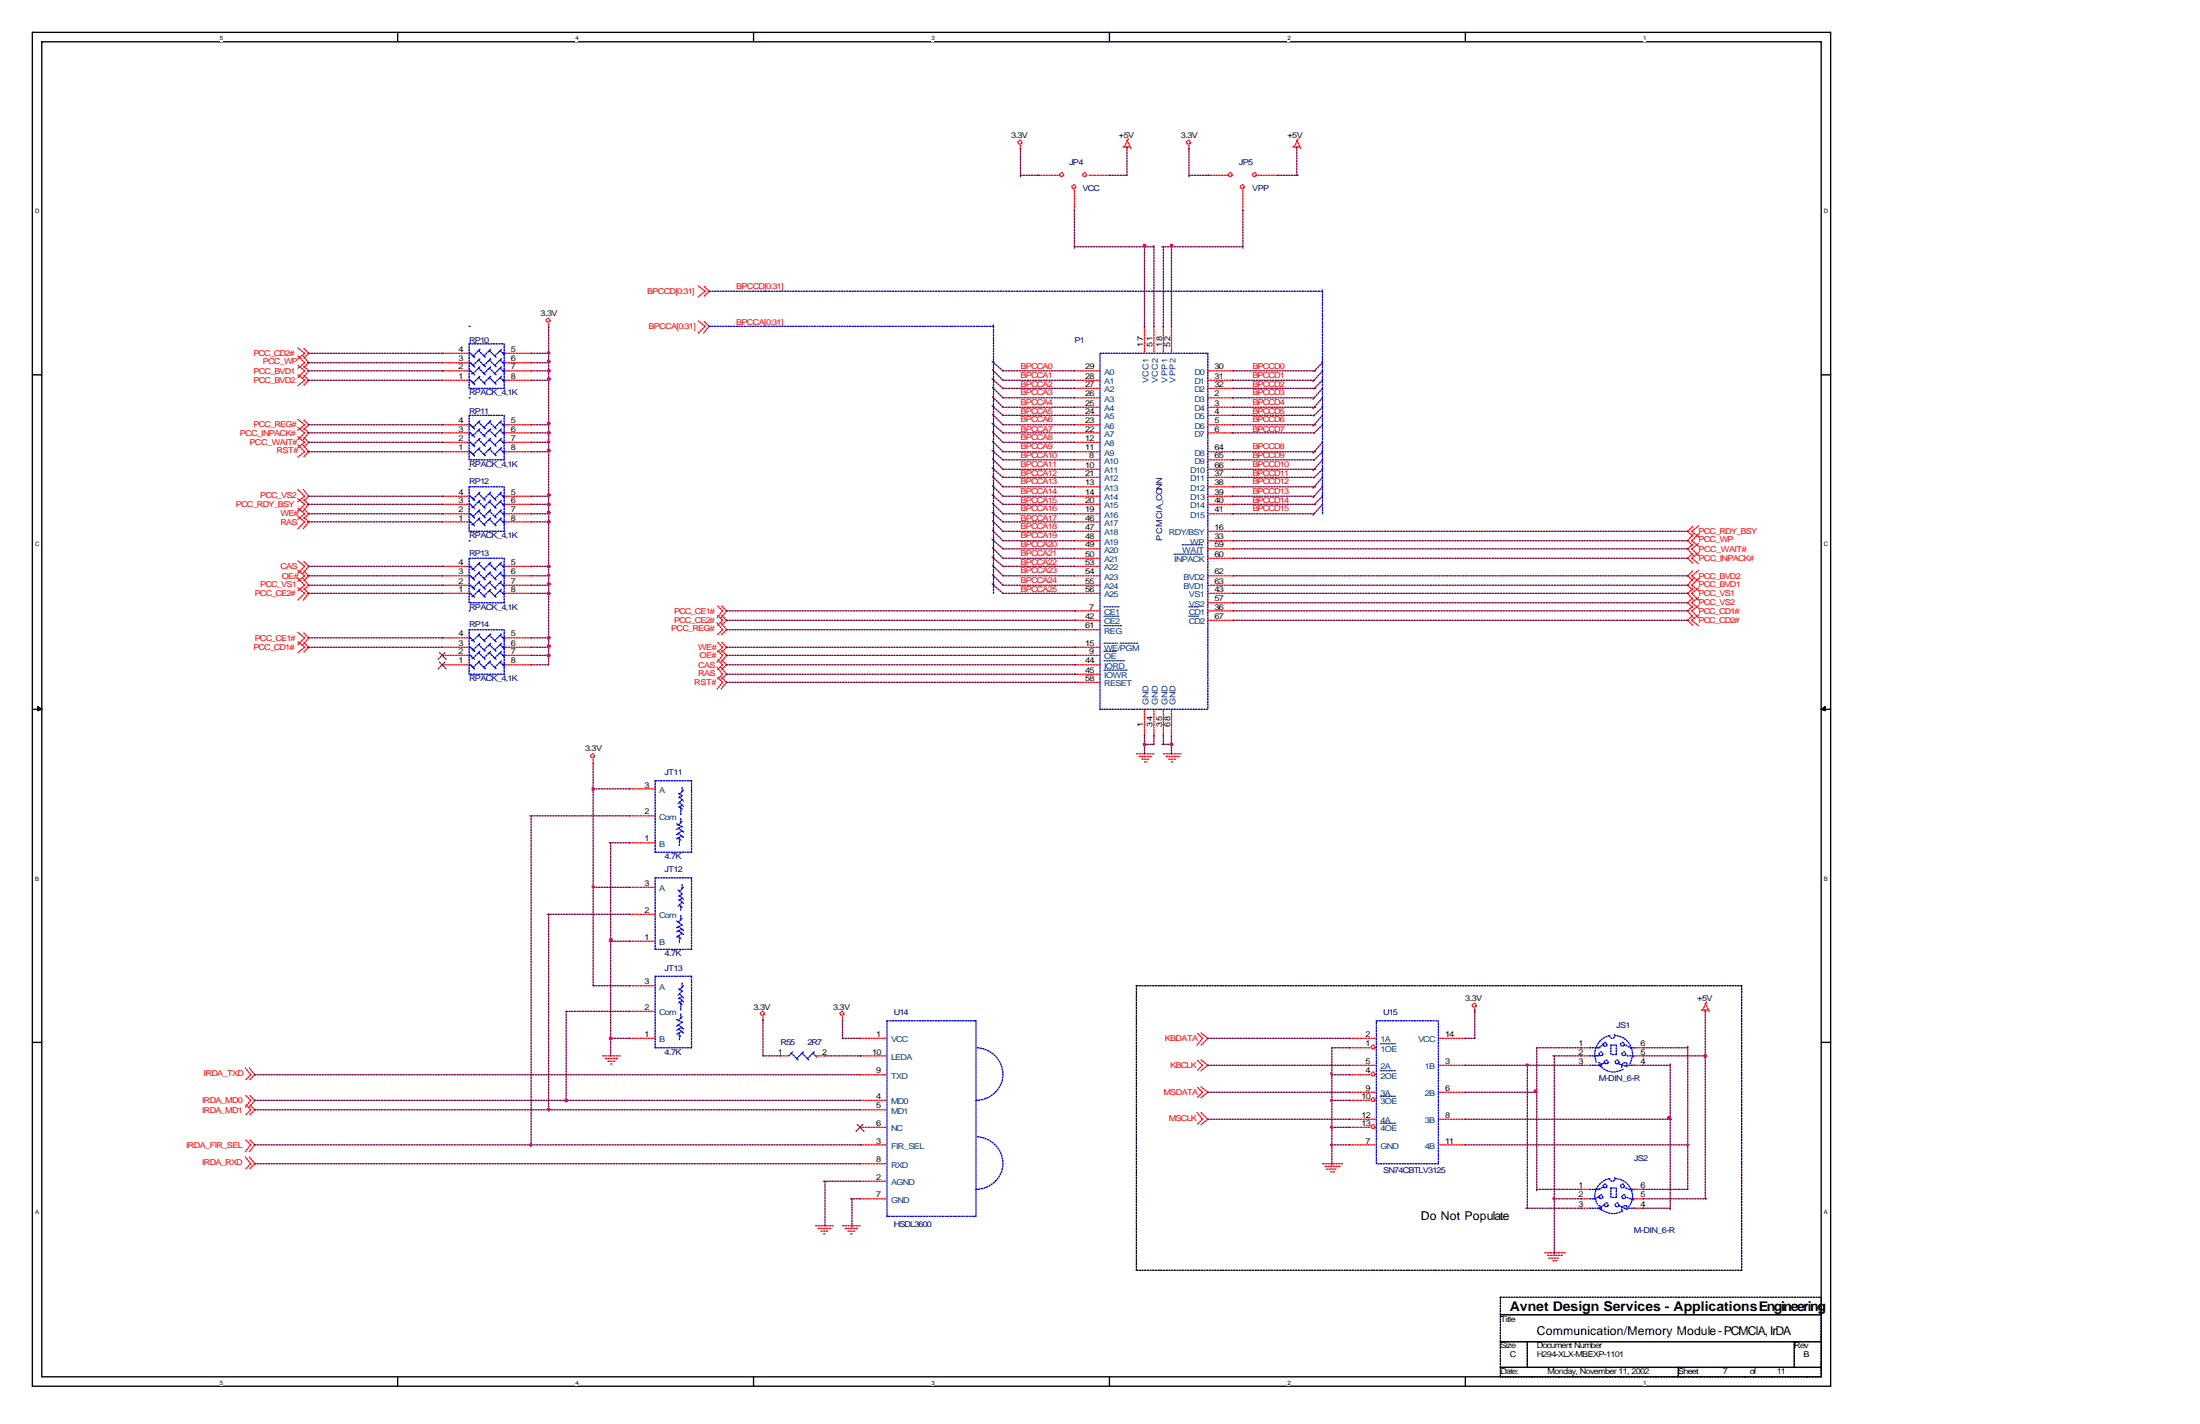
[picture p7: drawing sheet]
<svg xmlns="http://www.w3.org/2000/svg" width="432mm" height="279mm" viewBox="0 0 432 279" stroke-linecap="round" stroke-linejoin="round" font-family="sans-serif">
<path d="M6.3 6.4h353v265.6h-353zM8.2 8.2h349.3v261.9h-349.3z" fill="none" stroke="#000" stroke-width=".26"/>
<g fill="#fff">
<path d="M43.1 6.9h.6v1.3h-.6z"/>
<path d="M43.1 270.7h.6v1.3h-.6z"/>
</g>
<path d="M78.1 6.4v1.8M78.1 270.1v1.9" fill="none" stroke="#000" stroke-width=".26"/>
<g fill="#fff">
<path d="M113 6.9h.5v1.3h-.5z"/>
<path d="M113 270.7h.5v1.3h-.5z"/>
</g>
<path d="M147.9 6.4v1.8M147.9 270.1v1.9" fill="none" stroke="#000" stroke-width=".26"/>
<g fill="#fff">
<path d="M182.8 6.9h.6v1.3h-.6z"/>
<path d="M182.8 270.7h.6v1.3h-.6z"/>
</g>
<path d="M217.8 6.4v1.8M217.8 270.1v1.9" fill="none" stroke="#000" stroke-width=".26"/>
<g fill="#fff">
<path d="M252.7 6.9h.5v1.3h-.5z"/>
<path d="M252.7 270.7h.5v1.3h-.5z"/>
</g>
<path d="M287.6 6.4v1.8M287.6 270.1v1.9" fill="none" stroke="#000" stroke-width=".26"/>
<g fill="#fff">
<path d="M322.5 6.9h.6v1.3h-.6z"/>
<path d="M322.5 270.7h.6v1.3h-.6z"/>
<path d="M6.9 40.7h.8v1.4h-.8z"/>
<path d="M358 40.7h.8v1.4h-.8z"/>
<path d="M6.9 106.1h.8v1.3h-.8z"/>
<path d="M358 106.1h.8v1.3h-.8z"/>
</g>
<path d="M6.3 73.6h1.9M357.5 73.6h1.8" fill="none" stroke="#000" stroke-width=".26"/>
<g fill="#fff">
<path d="M6.9 171.7h.8v1.3h-.8z"/>
<path d="M358 171.7h.8v1.3h-.8z"/>
</g>
<path d="M6.3 139.2h1.9M357.5 139.2h1.8" fill="none" stroke="#000" stroke-width=".26"/>
<g fill="#000" stroke="#000" stroke-width=".26">
<path d="M7.4 138.6l.8 .6-.8 .2z" fill-rule="evenodd"/>
<path d="M357.5 139.2l.7-.6v.8z" fill-rule="evenodd"/>
</g>
<g fill="#fff">
<path d="M6.9 237.1h.8v1.3h-.8z"/>
<path d="M358 237.1h.8v1.3h-.8z"/>
</g>
<path d="M6.3 204.5h1.9M357.5 204.5h1.8" fill="none" stroke="#000" stroke-width=".26"/>
<g fill="none" stroke="#000" stroke-width=".26" stroke-dasharray=".3 .3 .3 .3 .3 .3 .3 .3">
<path d="M223 193.4h118.8M341.8 193.4v55.8M223 249.2v-55.8M294.5 254.5h63M294.5 258v-3.5M294.5 258h63M341.8 249.2h-118.8M357.5 254.5v3.5M357.5 258h-63M357.5 258v5.3M294.5 263.3v-5.3M294.5 263.3h5.3"/>
<path d="M294.5 268.3v-5M294.5 268.3h34.9M294.5 270.1v-1.8M299.8 263.3v5M299.8 268.3h-5.3M299.8 263.3h52.4M299.8 268.3v-5M329.4 268.3v1.8M329.4 270.1h-34.9M329.4 268.3h28.1M329.4 270.1v-1.8M352.2 263.3v5"/>
<path d="M352.2 268.3h-52.4M352.2 263.3h5.3M352.2 268.3v-5M357.5 263.3h-63M357.5 263.3v5M357.5 268.3h-5.3M357.5 268.3v1.8M357.5 270.1h-28.1"/>
</g>
<g fill="none" stroke="#f00" stroke-width=".26" stroke-dasharray=".3 .3 .3 .3 .3 .3 .3 .3">
<path d="M200.3 28.6v.8M203.7 34.4h4.3M217.8 34.4h-4.3M220.7 28.8l.8-1.5M221.2 28.8v.6M221.2 27.5l.8 1.6M221.7 28.8h-1.3M233.4 28.6v.8M237.1 34.4h3.9M250.8 34.4h-3.9M254 28.8l.8-1.5M254.5 28.8v.6"/>
<path d="M254.5 27.5l.8 1.6M255.1 28.8h-1.4M138.4 57.2l-1.3 1M138.4 57.2l-1.3-1.1M139.2 57.2l-1.1-1.1M139.2 57.2l-1.1 1M210.9 41.3v-4M243.9 41.3v-4M59.8 71.2l-1.3 1M59.8 71.2l-1.3-1.4M59.8 72.8l-1.3 1.3M59.8 72.8l-1.3-1.1"/>
<path d="M59.8 74.6l-1.3 1.1M59.8 74.6l-1.3-1M59.8 69.3l-1.3 1.1M59.8 69.3l-1.3-1M60.6 71.2l-1.1-1.4M60.6 71.2l-1.1 1M60.6 72.8l-1.1-1.1M60.6 72.8l-1.1 1.3M60.6 74.6l-1.1-1M60.6 74.6l-1.1 1.1M60.6 69.3l-1.1-1M60.6 69.3l-1.1 1.1"/>
<path d="M86.8 74.6h5.3M86.8 72.8h5.3M86.8 71.2h5.3M86.8 69.3h5.3M104.2 74.6h-5.2M104.2 72.8h-5.2M104.2 71.2h-5.2M104.2 69.3h-5.2M107.7 63.5v.8M138.4 64l-1.3 1.4M138.4 64l-1.3-1M139.2 64l-1.1-1"/>
<path d="M139.2 64l-1.1 1.4M210.9 72.8h5M210.9 74.6h5M210.9 76.2h5M210.9 78.1h5M210.9 79.9h5M224.6 64v5.3M226.5 64v5.3M228.3 64v5.3M229.9 64v5.3M242.1 72.8h-5M242.1 74.6h-5"/>
<path d="M242.1 76.2h-5M242.1 78.1h-5M242.1 79.9h-5M59.8 83.3l-1.3 1.1M59.8 83.3l-1.3-1M59.8 88.6l-1.3 1.1M59.8 88.6l-1.3-1.3M59.8 99l-1.3 1.3M59.8 99l-1.3-1.1M59.8 86.8l-1.3 1M59.8 86.8l-1.3-1.1M59.8 84.9l-1.3 1.4"/>
<path d="M59.8 84.9l-1.3-1M59.8 97.4l-1.3 1M59.8 97.4l-1.3-1.4M60.6 83.3l-1.1-1M60.6 83.3l-1.1 1.1M60.6 88.6l-1.1-1.3M60.6 88.6l-1.1 1.1M60.6 99l-1.1-1.1M60.6 99l-1.1 1.3M60.6 86.8l-1.1-1.1M60.6 86.8l-1.1 1M60.6 84.9l-1.1-1"/>
<path d="M60.6 84.9l-1.1 1.4M60.6 97.4l-1.1-1.4M60.6 97.4l-1.1 1M86.8 99h5.3M86.8 97.4h5.3M86.8 88.6h5.3M86.8 86.8h5.3M86.8 84.9h5.3M86.8 83.3h5.3M104.2 99h-5.2M104.2 97.4h-5.2M104.2 88.6h-5.2"/>
<path d="M104.2 86.8h-5.2M104.2 84.9h-5.2M104.2 83.3h-5.2M210.9 81.5h5M210.9 83.3h5M210.9 84.9h5M210.9 86.8h5M210.9 88.6h5M210.9 90.2h5M210.9 92.1h5M210.9 93.7h5M210.9 95.5h5"/>
<path d="M210.9 97.4h5M210.9 99h5M242.1 81.5h-5M242.1 83.3h-5M242.1 84.9h-5M242.1 88.6h-5M242.1 90.2h-5M242.1 92.1h-5M242.1 93.7h-5M242.1 95.5h-5M242.1 97.4h-5M242.1 99h-5"/>
<path d="M59.8 116.4l-1.3 1.3M59.8 116.4l-1.3-1M59.8 100.8l-1.3 1.1M59.8 100.8l-1.3-1.1M59.8 113l-1.3 1M59.8 113l-1.3-1.1M59.8 111.1l-1.3 1.3M59.8 111.1l-1.3-1M59.8 102.4l-1.3 1.3M59.8 102.4l-1.3-1.1M59.8 114.8l-1.3 1.1M59.8 114.8l-1.3-1.3"/>
<path d="M60.6 116.4l-1.1-1M60.6 116.4l-1.1 1.3M60.6 100.8l-1.1-1.1M60.6 100.8l-1.1 1.1M60.6 113l-1.1-1.1M60.6 113l-1.1 1M60.6 111.1l-1.1-1M60.6 111.1l-1.1 1.3M60.6 102.4l-1.1-1.1M60.6 102.4l-1.1 1.3M60.6 114.8l-1.1-1.3M60.6 114.8l-1.1 1.1"/>
<path d="M86.8 116.4h5.3M86.8 114.8h5.3M86.8 113h5.3M86.8 111.1h5.3M86.8 102.4h5.3M86.8 100.8h5.3M104.2 116.4h-5.2M104.2 114.8h-5.2M104.2 113h-5.2M104.2 111.1h-5.2M104.2 102.4h-5.2M104.2 100.8h-5.2"/>
<path d="M141.8 119.9l-1 1.3M141.8 119.9l-1-1.1M142.6 119.9l-1-1.1M142.6 119.9l-1 1.3M210.9 100.8h5M210.9 102.4h5M210.9 104.2h5M210.9 106.1h5M210.9 107.7h5M210.9 109.5h5M210.9 111.1h5M210.9 113h5"/>
<path d="M210.9 114.8h5M210.9 116.4h5M210.9 119.9h5M242.1 100.8h-5M242.1 104.2h-5M242.1 106.1h-5M242.1 107.7h-5M242.1 109.5h-5M242.1 113h-5M242.1 114.8h-5M242.1 116.4h-5M242.1 118.3h-5"/>
<path d="M242.1 119.9h-5M331.3 104.2l1-1M331.3 104.2l1 1.1M331.3 106.1l1-1.3M331.3 106.1l1 1.1M331.3 107.7l1-1.1M331.3 107.7l1 1.3M331.3 109.5l1-1M331.3 109.5l1 1.1M331.3 113l1-1.1M331.3 113l1 1M331.3 114.8l1-1.3"/>
<path d="M331.3 114.8l1 1.1M331.3 116.4l1-1M331.3 116.4l1 1.3M331.3 118.3l1-1.1M331.3 118.3l1 1M331.3 119.9l1-1.1M331.3 119.9l1 1.3M332.1 104.2l1.3 1.1M332.1 104.2l1.3-1M332.1 106.1l1.3 1.1M332.1 106.1l1.3-1.3M332.1 107.7l1.3 1.3"/>
<path d="M332.1 107.7l1.3-1.1M332.1 109.5l1.3 1.1M332.1 109.5l1.3-1M332.1 113l1.3 1M332.1 113l1.3-1.1M332.1 114.8l1.3 1.1M332.1 114.8l1.3-1.3M332.1 116.4l1.3 1.3M332.1 116.4l1.3-1M332.1 118.3l1.3 1M332.1 118.3l1.3-1.1M332.1 119.9l1.3 1.3"/>
<path d="M332.1 119.9l1.3-1.1M59.8 125.1l-1.3 1.4M59.8 125.1l-1.3-1M59.8 127l-1.3 1.1M59.8 127l-1.3-1.1M60.6 125.1l-1.1-1M60.6 125.1l-1.1 1.4M60.6 127l-1.1-1.1M60.6 127l-1.1 1.1M86.8 130.4h5.3M86.8 128.6h5.3M86.8 127h5.3"/>
<path d="M86.8 125.1h5.3M104.2 130.4h-5.2M104.2 128.6h-5.2M104.2 127h-5.2M104.2 125.1h-5.2M141.8 121.7l-1 1.1M141.8 121.7l-1-1M141.8 123.6l-1 1M141.8 123.6l-1-1.4M141.8 127l-1 1.1M141.8 127l-1-1.1M141.8 128.6l-1 1.3"/>
<path d="M141.8 128.6l-1-1.1M141.8 130.4l-1 1.1M141.8 130.4l-1-1M141.8 132.3l-1 1M141.8 132.3l-1-1.3M141.8 133.9l-1 1.3M141.8 133.9l-1-1.1M142.6 121.7l-1-1M142.6 121.7l-1 1.1M142.6 123.6l-1-1.4M142.6 123.6l-1 1M142.6 127l-1-1.1"/>
<path d="M142.6 127l-1 1.1M142.6 128.6l-1-1.1M142.6 128.6l-1 1.3M142.6 130.4l-1-1M142.6 130.4l-1 1.1M142.6 132.3l-1-1.3M142.6 132.3l-1 1M142.6 133.9l-1-1.1M142.6 133.9l-1 1.3M210.9 121.7h5M210.9 123.6h5M210.9 127h5"/>
<path d="M210.9 128.6h5M210.9 130.4h5M210.9 132.3h5M210.9 133.9h5M242.1 121.7h-5M331.3 121.7l1-1M331.3 121.7l1 1.1M332.1 121.7l1.3 1.1M332.1 121.7l1.3-1M116.4 149v1M123.6 154.8h5M223 147.9h3.7"/>
<path d="M223.6 148.4h2.6M224.6 149.5h.6M224.6 144.5v-5.3M225.4 149h-1.6M226.5 144.5v-5.3M228.3 147.9h3.7M228.3 144.5v-5.3M228.9 148.4h2.6M229.9 149.5h.6M229.9 144.5v-5.3M230.7 149h-1.6M123.6 160.1h5"/>
<path d="M123.6 165.4h5M123.6 174.1h5M123.6 179.4h5M123.6 184.7h5M123.6 193.4h5M123.6 198.4h5M149.8 199.5v1.1M165.4 199.5v1.1M289.5 197.9v.8M334.2 198.2l.8-1.6M334.7 198.2v.5M334.7 196.8l.8 1.6"/>
<path d="M335.2 198.2h-1.3M49.2 210.9l-1 1M49.2 210.9l-1-1.4M49.2 215.9l-1 1.3M49.2 215.9l-1-1.1M49.2 217.8l-1 1M49.2 217.8l-1-1.1M50 210.9l-1.1-1.4M50 210.9l-1.1 1M50 215.9l-1.1-1.1M50 215.9l-1.1 1.3M50 217.8l-1.1-1.1"/>
<path d="M50 217.8l-1.1 1M118.3 207.2h3.7M118.8 207.7h2.6M119.9 208.8h.5M120.6 208.2h-1.5M123.6 203.7h5M153.2 207.2h1.6M161.9 207.2h-1.8M168.8 210.9h5.3M168.8 215.9h5.3M168.8 217.8h5.3M168.8 207.2h5.3"/>
<path d="M168.8 203.7h5.3M236 203.7l-1.1 1.4M236 203.7l-1.1-1M236 209l-1.1 1.1M236 209l-1.1-1M236 214.3l-1.1 1.1M236 214.3l-1.1-1M236 219.6l-1.1 1.1M236 219.6l-1.1-1.3M237.1 203.7l-1.4-1M237.1 203.7l-1.4 1.4M237.1 209l-1.4-1"/>
<path d="M237.1 209l-1.4 1.1M237.1 214.3l-1.4-1M237.1 214.3l-1.4 1.1M237.1 219.6l-1.4-1.3M237.1 219.6l-1.4 1.1M264.8 203.7h5.3M264.8 209h5.3M264.8 214.3h5.3M264.8 219.6h5.3M264.8 205.6h4.3M264.8 210.9h4.3M264.8 215.9h4.3"/>
<path d="M287.6 209h-5.3M287.6 214.3h-5.3M287.6 219.6h-5.3M287.6 203.7h-5.3M310.4 205.6h1.5M310.4 207.2h1.5M310.4 209h1.5M322.5 209h-1.8M322.5 207.2h-1.8M322.5 205.6h-1.8M49.2 224.6l-1 1.4M49.2 224.6l-1-1"/>
<path d="M49.2 228.3l-1 1.1M49.2 228.3l-1-1.3M50 224.6l-1.1-1M50 224.6l-1.1 1.4M50 228.3l-1.1-1.3M50 228.3l-1.1 1.1M168.8 228.3h5.3M168.8 224.6h5.3M168.8 231.8h5.3M168.8 235.2h5.3M168.8 221.2h5.3M259.6 228.3h3.9"/>
<path d="M260.1 228.9h2.9M261.1 229.9h.8M262.2 229.4h-1.9M264.8 221.2h4.3M264.8 224.6h5.3M287.6 224.6h-5.3M310.4 233.4h1.5M310.4 235.2h1.5M310.4 237.1h1.5M322.5 237.1h-1.8M322.5 235.2h-1.8M322.5 233.4h-1.8"/>
<path d="M160.1 240.5h3.7M160.6 241h2.6M161.7 242.1h.5M162.5 241.6h-1.6M165.4 240.5h3.7M165.9 241h2.6M167 242.1h.5M167.7 241.6h-1.5M303.2 245.8h4M303.7 246.3h3M304.8 247.4h.8M305.9 246.9h-1.9"/>
<circle cx="200.2" cy="27.9" r=".4"/>
<circle cx="208.4" cy="34.3" r=".4"/>
<circle cx="210.8" cy="36.6" r=".4"/>
<circle cx="212.9" cy="34.3" r=".4"/>
<circle cx="233.3" cy="27.9" r=".4"/>
<circle cx="241.5" cy="34.3" r=".4"/>
<circle cx="243.8" cy="36.6" r=".4"/>
<circle cx="246.2" cy="34.3" r=".4"/>
<circle cx="107.6" cy="62.8" r=".4"/>
<circle cx="116.3" cy="148.3" r=".4"/>
<circle cx="149.6" cy="198.8" r=".4"/>
<circle cx="165.3" cy="198.8" r=".4"/>
<circle cx="289.3" cy="197.2" r=".4"/>
<circle cx="269.5" cy="205.4" r=".4"/>
<circle cx="269.5" cy="210.7" r=".4"/>
<circle cx="269.5" cy="215.8" r=".4"/>
<circle cx="269.5" cy="221" r=".4"/>
</g>
<g fill="none" stroke="#00f" stroke-width=".26" stroke-dasharray=".3 .3 .3 .3 .3 .3 .3 .3">
<path d="M259.6 57.2h-120.7M92.1 74.6h.5M92.1 72.8h.5M92.1 71.2h.5M92.1 69.3h.5M92.1 64h.1M92.1 67.5h6.9M92.1 76.2v-8.7M92.1 78.1h.1M92.3 74.6l.8 .8M92.3 72.8l.8 .8M92.3 71.2l.8 .8"/>
<path d="M92.3 69.3l.8 .8M92.6 74.9l.5 .5M92.6 73.3h.5M92.6 71.4l.5 .6M92.6 69.6l.5 .5M92.9 75.1l1.3-1.3M92.9 73.3l1.3-1.3M92.9 71.7l1.3-1.3M92.9 69.8l1.3-1.3M93.9 74.1l1.3 1.3M93.9 72.2l1.3 1.4M93.9 70.6l1.3 1.4"/>
<path d="M93.9 68.8l1.3 1.3M95 75.1l1.3-1.3M95 73.3l1.3-1.3M95 71.7l1.3-1.3M95 69.8l1.3-1.3M96 74.1l1.4 1.3M96 72.2l1.4 1.4M96 70.6l1.4 1.4M96 68.8l1.4 1.3M97.1 75.1l1.3-1.3M97.1 73.3l1.3-1.3M97.1 71.7l1.3-1.3"/>
<path d="M97.1 69.8l1.3-1.3M98.2 74.1l.8 .8M98.2 72.2l.8 .8M98.2 70.6l.8 .8M98.2 68.8l.8 .8M98.7 74.6h.5M98.7 72.8h.5M98.7 71.2h.5M98.7 69.3h.5M99 67.5v8.7M99 76.2h-6.9M195 64h-56.1"/>
<path d="M195 71.2v-7.4M195 72.8v-1.9M195 74.6v-2.1M195 76.2v-1.9M195 78.1v-2.2M195 79.9v-2.1M215.9 69.3h21.2M237.1 69.3v69.9M259.6 71.2v-14.3M259.6 72.8v-1.9M259.6 74.6v-2.1M259.6 76.2v-1.9"/>
<path d="M259.6 78.1v-2.2M259.6 79.9v-2.1M92.1 99h.5M92.1 97.4h.5M92.1 92.1h.1M92.1 95.5h6.9M92.1 88.6h.5M92.1 86.8h.5M92.1 84.9h.5M92.1 83.3h.5M92.1 81.5h6.9M92.1 90.2v-8.7"/>
<path d="M92.3 99l.8 .7M92.3 97.4l.8 .8M92.3 88.6l.8 .8M92.3 86.8l.8 .8M92.3 84.9l.8 .8M92.3 83.3l.8 .8M92.6 99.5h.5M92.6 97.6l.5 .6M92.6 88.9l.5 .5M92.6 87l.5 .6M92.6 85.5h.5M92.6 83.6l.5 .5"/>
<path d="M92.9 99.5l1.3-1.3M92.9 97.9l1.3-1.3M92.9 89.2l1.3-1.4M92.9 87.3l1.3-1.3M92.9 85.5l1.3-1.4M92.9 83.9l1.3-1.4M93.9 98.4l1.3 1.3M93.9 96.8l1.3 1.4M93.9 88.1l1.3 1.3M93.9 86.3l1.3 1.3M93.9 84.4l1.3 1.3M93.9 82.8l1.3 1.3"/>
<path d="M95 99.5l1.3-1.3M95 97.9l1.3-1.3M95 89.2l1.3-1.4M95 87.3l1.3-1.3M95 85.5l1.3-1.4M95 83.9l1.3-1.4M96 98.4l1.4 1.3M96 96.8l1.4 1.4M96 88.1l1.4 1.3M96 86.3l1.4 1.3M96 84.4l1.4 1.3M96 82.8l1.4 1.3"/>
<path d="M97.1 99.5l1.3-1.3M97.1 97.9l1.3-1.3M97.1 89.2l1.3-1.4M97.1 87.3l1.3-1.3M97.1 85.5l1.3-1.4M97.1 83.9l1.3-1.4M98.2 98.4l.8 .8M98.2 96.8l.8 .8M98.2 88.1l.8 .8M98.2 86.3l.8 .7M98.2 84.4l.8 .8M98.2 82.8l.8 .8"/>
<path d="M98.7 99h.5M98.7 97.4h.5M98.7 88.6h.5M98.7 86.8h.5M98.7 84.9h.5M98.7 83.3h.5M99 95.5v8.7M99 81.5v8.7M99 90.2h-6.9M195 81.5v-1.9M195 83.3v-2.1M195 84.9v-1.8"/>
<path d="M195 86.8v-2.1M195 88.6v-2.1M195 90.2v-1.8M195 92.1v-2.1M195 93.7v-1.9M195 95.5v-2.1M195 97.4v-2.2M195 99v-1.9M259.6 81.5v-1.9M259.6 83.3v-2.1M259.6 86.8v-3.7M259.6 88.6v-2.1"/>
<path d="M259.6 90.2v-1.8M259.6 99v-1.9M259.6 97.4v-2.2M259.6 95.5v-2.1M259.6 92.1v-2.1M259.6 93.7v-1.9M92.1 119.9h.1M92.1 116.4h.5M92.1 114.8h.5M92.1 113h.5M92.1 111.1h.5M92.1 106.1h.1"/>
<path d="M92.1 109.5h6.9M92.1 118.3v-8.8M92.1 102.4h.5M92.1 100.8h.5M92.1 104.2v-8.7M92.3 116.4l.8 .8M92.3 114.8l.8 .8M92.3 113l.8 .8M92.3 111.1l.8 .8M92.3 102.4l.8 .8M92.3 100.8l.8 .8M92.6 116.9h.5"/>
<path d="M92.6 115.1l.5 .5M92.6 113.2l.5 .6M92.6 111.7h.5M92.6 102.9h.5M92.6 101.1l.5 .5M92.9 116.9l1.3-1.3M92.9 115.4l1.3-1.4M92.9 113.5l1.3-1.3M92.9 111.7l1.3-1.4M92.9 102.9l1.3-1.3M92.9 101.3l1.3-1.3M93.9 115.9l1.3 1.3"/>
<path d="M93.9 114.3l1.3 1.3M93.9 112.4l1.3 1.4M93.9 110.6l1.3 1.3M93.9 101.9l1.3 1.3M93.9 100.3l1.3 1.3M95 116.9l1.3-1.3M95 115.4l1.3-1.4M95 113.5l1.3-1.3M95 111.7l1.3-1.4M95 102.9l1.3-1.3M95 101.3l1.3-1.3M96 115.9l1.4 1.3"/>
<path d="M96 114.3l1.4 1.3M96 112.4l1.4 1.4M96 110.6l1.4 1.3M96 101.9l1.4 1.3M96 100.3l1.4 1.3M97.1 116.9l1.3-1.3M97.1 115.4l1.3-1.4M97.1 113.5l1.3-1.3M97.1 111.7l1.3-1.4M97.1 102.9l1.3-1.3M97.1 101.3l1.3-1.3M98.2 115.9l.8 .8"/>
<path d="M98.2 114.3l.8 .8M98.2 112.4l.8 .8M98.2 110.6l.8 .8M98.2 101.9l.8 .8M98.2 100.3l.8 .8M98.7 116.4h.5M98.7 114.8h.5M98.7 113h.5M98.7 111.1h.5M98.7 102.4h.5M98.7 100.8h.5M99 109.5v8.8"/>
<path d="M99 118.3h-6.9M99 104.2h-6.9M195 116.4v-1.8M195 100.8v-2.1M195 102.4v-1.9M195 104.2v-2.1M195 106.1v-2.1M195 107.7v-1.9M195 109.5v-2.1M195 111.1v-1.8M195 113v-2.1M195 114.8v-2.1"/>
<path d="M259.6 100.8v-2.1M92.1 130.4h.5M92.1 128.6h.5M92.1 127h.5M92.1 125.1h.5M92.1 123.6h6.9M92.1 132.3v-8.7M92.3 130.4l.8 .8M92.3 128.6l.8 .8M92.3 127l.8 .8M92.3 125.1l.8 .8M92.6 130.7l.5 .5"/>
<path d="M92.6 129.1h.5M92.6 127.3l.5 .5M92.6 125.7h.5M92.9 131l1.3-1.4M92.9 129.1l1.3-1.3M92.9 127.5l1.3-1.3M92.9 125.7l1.3-1.3M93.9 129.9l1.3 1.3M93.9 128.1l1.3 1.3M93.9 126.5l1.3 1.3M93.9 124.6l1.3 1.3M95 131l1.3-1.4"/>
<path d="M95 129.1l1.3-1.3M95 127.5l1.3-1.3M95 125.7l1.3-1.3M96 129.9l1.4 1.3M96 128.1l1.4 1.3M96 126.5l1.4 1.3M96 124.6l1.4 1.3M97.1 131l1.3-1.4M97.1 129.1l1.3-1.3M97.1 127.5l1.3-1.3M97.1 125.7l1.3-1.3M98.2 129.9l.8 .8"/>
<path d="M98.2 128.1l.8 .8M98.2 126.5l.8 .8M98.2 124.6l.8 .8M98.7 130.4h.5M98.7 128.6h.5M98.7 127h.5M98.7 125.1h.5M99 123.6v8.7M99 132.3h-6.9M215.9 139.2v-69.9M237.1 139.2h-21.2M128.6 153.2h7.1"/>
<path d="M133.3 156.4l.8 .8M133.3 157.4l.8 .8M133.3 158.2l.6 .6M133.3 155.8l.8-.8M133.6 158.5v1.3M133.9 156.1l-.8 .5M133.9 156.9l-.8 .8M133.9 158l-.8 .5M133.9 155.3v-1M133.9 156.1l-.8-.5M135.7 153.2v14M128.6 167.2v-14"/>
<path d="M128.6 172.2h7.1M133.1 162.5l1 .7M133.1 163.5l1 .8M133.1 164.3l.5 .5M133.1 161.9l.8-.8M133.3 164.6v1.3M133.3 175.7l.8 .8M133.3 176.5l.8 .8M133.3 177.5l.6 .6M133.3 174.9l.8-.8M133.6 161.4v-1.1M133.6 177.8v1.1"/>
<path d="M133.9 162.2l-1.1 .5M133.9 163l-1.1 .8M133.9 164l-1.1 .6M133.9 162.2l-1.1-.5M133.9 175.4l-.8 .5M133.9 176.2l-.8 .5M133.9 177l-.8 .8M133.9 174.4v-.8M133.9 175.4l-.8-.8M135.7 167.2h-7.1M135.7 172.2v14.1M128.6 186.3v-14.1"/>
<path d="M128.6 191.6h7.1M133.1 181.8l1 .8M133.1 182.6l1 .8M133.1 183.6l.5 .5M133.1 181l.8-.8M133.3 183.9v1M133.3 195l.8 .8M133.3 195.8l.8 .8M133.3 196.6l.6 .5M133.3 194.2l.8-.8M133.6 180.4v-.7M133.6 196.8v1.4"/>
<path d="M133.6 199.8v-1.1M133.9 181.5l-1.1 .5M133.9 182.3l-1.1 .5M133.9 183.1l-1.1 .8M133.9 181.5l-1.1-.8M133.9 194.5l-.8 .8M133.9 195.5l-.8 .6M133.9 196.3l-.8 .5M133.9 193.7v-1.1M133.9 194.5l-.8-.6M135.7 186.3h-7.1M135.7 191.6v14"/>
<path d="M128.6 205.6v-14M133.1 201.1l1 .8M133.1 201.9l1 .8M133.1 202.7l.5 .8M133.1 200.3l.8-.8M133.3 203.2v1.1M133.9 200.6l-1.1 .7M133.9 201.6l-1.1 .5M133.9 202.4l-1.1 .5M133.9 200.6l-1.1-.6M135.7 205.6h-7.1M154.8 207.2l.8-.8"/>
<path d="M155.3 206.6l1.3 1.4M156.4 207.7l1.3-1.3M157.4 206.6l1.3 1.4M158.5 207.7l1.3-1.3M159.5 206.6l.8 .8M174.1 200.3h17.5M191.6 200.3v38.4M191.6 215.9a5.2 5.2 0 0 0 5.3-5.2 5.2 5.2 0 0 0-5.3-5.1M270.1 200.3h12.2M282.3 200.3v28M311.9 205.6h2.2M311.9 209h2.2"/>
<path d="M311.9 207.2h1.4M313 207.2h1.1M313.8 205.6l1.1-.8M313.8 209l1.3-.5M314.1 209a3.4 3.4 0 0 0 4.5 .8M314.1 209.3h.1a.57 .57 0 0 0 0-.7 .57 .57 0 0 0-.7-.1M315.9 203.2a3.7 3.7 0 0 0-2.7 4.9l.1 .4M315.9 203.2a.51 .51 0 0 0 .6 .5 .51 .51 0 0 0 .4-.7l-.2-.1M316.2 205.1h1M316.2 206.9v-1.8M317.2 205.1v1.8M317.2 206.9h-1"/>
<path d="M317.8 208.8l1.6 .5M319.1 205.1l1.3 .7M319.1 209h1.8M319.4 208.8l-.1-.2a.75 .75 0 0 0-.8 .1 .75 .75 0 0 0-.2 .8M319.4 207.2h1.3M319.9 208.8a3.7 3.7 0 0 0-2.9-5.6M320.1 205.6h.8M320.4 207.2h.5M174.1 238.7v-38.4M191.6 238.7h-17.5M191.6 233.4a5.2 5.2 0 0 0 5.3-5.2 5.2 5.2 0 0 0-5.3-5.2M270.1 228.3v-28"/>
<path d="M282.3 228.3h-12.2M311.9 233.4h2.2M311.9 237.1h2.2M311.9 235.2h1.4M313 235.2l1.1-.5M313.8 237.1a4.2 4.2 0 0 0 4.8 .5M313.8 233.4l1.1-.6M313.8 237.1l1.3-.8M314.1 237.3h.1a.57 .57 0 0 0 0-.6 .57 .57 0 0 0-.7-.2M315.9 231.2a3.4 3.4 0 0 0-2.4 5.1M315.9 231.2a.51 .51 0 0 0 .6 .6 .51 .51 0 0 0 .4-.8h-.2M316.2 233.1h1"/>
<path d="M316.2 234.9v-1.8M317.2 233.1v1.8M317.2 234.9h-1M317.8 236.5l1.6 .8M319.1 233.1l1.3 .5M319.1 237.1h1.8M319.4 236.8l-.1-.2a.75 .75 0 0 0-.8 .2 .75 .75 0 0 0-.2 .8M319.4 234.9l1.3 .6M319.6 236.8a3.4 3.4 0 0 0 .5-3.6 3.4 3.4 0 0 0-3.1-2M320.1 233.4h.8M320.4 235.2h.5"/>
<circle cx="314.2" cy="206.8" r=".4"/>
<circle cx="315" cy="204.9" r=".4"/>
<circle cx="315.3" cy="208.3" r=".4"/>
<circle cx="317.4" cy="208.3" r=".4"/>
<circle cx="318.4" cy="204.9" r=".4"/>
<circle cx="318.7" cy="206.8" r=".4"/>
<circle cx="314.2" cy="234.8" r=".4"/>
<circle cx="315" cy="232.7" r=".4"/>
<circle cx="315.3" cy="236.4" r=".4"/>
<circle cx="317.4" cy="236.4" r=".4"/>
<circle cx="318.4" cy="232.7" r=".4"/>
<circle cx="318.7" cy="234.8" r=".4"/>
</g>
<path d="M86.3 129.9l1.3 1.3M86.3 128.1l1.3 1.3M87.3 129.9l-1.3 1.3M87.3 128.1l-1.3 1.3M168.3 220.7l1.3 1.3M169.3 220.7l-1.3 1.3" fill="none" stroke="#804000" stroke-width=".26" stroke-dasharray=".3 .3 .3 .3 .3 .3 .3 .3"/>
<g fill="none" stroke="#004080" stroke-width=".26" stroke-dasharray=".3 .3 .3 .3 .3 .3 .3 .3">
<path d="M216.7 119.1h2.9M230.5 108.7h5.8M232 106.9h4.3M233.4 119.1h2.1M216.7 120.9h2.9M216.7 122.8h3.4M216.7 126.2h2.6M216.7 127.8h2.4M216.7 129.6h4M216.7 131.5h4.5M219.9 126.2h3.7M233.4 120.9h2.1"/>
<path d="M270.9 204.8h3.2M270.9 210.1h3.2M270.9 215.1h3.2M270.9 220.4h3.2"/>
</g>
<g fill="none" stroke="#800040" stroke-width=".26" stroke-dasharray=".3 .3 .3 .3 .3 .3 .3 .3">
<path d="M200.3 29.1v5.6M200.3 34.4h3.7M217.8 34.4h3.7M221.2 34.4v-5.6M233.4 34.4h3.9M233.4 29.1v5.6M250.8 34.4h4M254.5 34.4v-5.6M210.9 41.3v7.4M210.9 48.4h14M224.6 48.4v15.9M226.5 48.4h-2.1"/>
<path d="M228.3 48.4v15.9M229.9 48.4h-1.8M243.9 41.3v7.4M243.9 48.4h-14.2M60.6 69.3h26.4M60.6 72.8h26.4M86.8 71.2h-26.5M86.8 74.6h-26.5M104.2 74.6h3.7M104.2 72.8h3.7M104.2 71.2h3.7M104.2 69.3h3.7"/>
<path d="M107.7 64v5.6M107.7 74.6v9M107.7 72.8v2.1M107.7 71.2v1.8M107.7 69.3v2.1M196.8 72.8l-2.1-1.9M196.8 74.6l-2.1-2.1M196.8 76.2l-2.1-1.9M196.8 78.1l-2.1-2.2M196.8 79.9l-2.1-2.1M196.8 72.8h14.3M196.8 76.2h14.3"/>
<path d="M196.8 79.9h14.3M210.9 74.6h-14.3M210.9 78.1h-14.3M226.5 64v-15.8M229.9 64v-15.8M242.1 72.8h16.1M242.1 76.2h16.1M242.1 79.9h16.1M258 74.6h-16.2M258 78.1h-16.2M259.6 71.2l-1.9 1.8M259.6 72.8l-1.9 2.1"/>
<path d="M259.6 74.6l-1.9 1.9M259.6 76.2l-1.9 2.1M259.6 78.1l-1.9 2.1M259.6 79.9l-1.9 1.9M60.6 83.3h26.4M60.6 86.8h26.4M60.6 97.4h26.4M86.8 84.9h-26.5M86.8 88.6h-26.5M86.8 99h-26.5M104.2 99h3.7M104.2 97.4h3.7"/>
<path d="M104.2 88.6h3.7M104.2 86.8h3.7M104.2 84.9h3.7M104.2 83.3h3.7M107.7 99v2.1M107.7 97.4v1.8M107.7 88.6v9M107.7 86.8v2.1M107.7 84.9v2.1M107.7 83.3v1.9M196.8 81.5l-2.1-1.9M196.8 83.3l-2.1-2.1"/>
<path d="M196.8 84.9l-2.1-1.8M196.8 86.8l-2.1-2.1M196.8 88.6l-2.1-2.1M196.8 90.2l-2.1-1.8M196.8 92.1l-2.1-2.1M196.8 93.7l-2.1-1.9M196.8 95.5l-2.1-2.1M196.8 97.4l-2.1-2.2M196.8 99l-2.1-1.9M196.8 83.3h14.3M196.8 86.8h14.3M196.8 90.2h14.3"/>
<path d="M196.8 93.7h14.3M196.8 97.4h14.3M210.9 81.5h-14.3M210.9 84.9h-14.3M210.9 88.6h-14.3M210.9 92.1h-14.3M210.9 95.5h-14.3M210.9 99h-14.3M242.1 83.3h16.1M242.1 88.6h16.1M242.1 92.1h16.1M242.1 95.5h16.1"/>
<path d="M242.1 99h16.1M258 81.5h-16.2M258 84.9h-16.2M258 90.2h-16.2M258 93.7h-16.2M258 97.4h-16.2M259.6 81.5l-1.9 2.1M259.6 83.3l-1.9 1.9M259.6 86.8l-1.9 2.1M259.6 88.6l-1.9 1.9M259.6 90.2l-1.9 2.1M259.6 99l-1.9 2.1"/>
<path d="M259.6 97.4l-1.9 1.8M259.6 95.5l-1.9 2.1M259.6 92.1l-1.9 1.8M259.6 93.7l-1.9 2.1M60.6 100.8h26.4M60.6 111.1h26.4M60.6 114.8h26.4M86.8 102.4h-26.5M86.8 113h-26.5M86.8 116.4h-26.5M104.2 116.4h3.7M104.2 114.8h3.7"/>
<path d="M104.2 113h3.7M104.2 111.1h3.7M104.2 102.4h3.7M104.2 100.8h3.7M107.7 116.4v9M107.7 114.8v1.9M107.7 113v2.1M107.7 111.1v2.1M107.7 102.4v9M107.7 100.8v1.9M142.6 119.9h68.5M196.8 100.8l-2.1-2.1"/>
<path d="M196.8 102.4l-2.1-1.9M196.8 104.2l-2.1-2.1M196.8 106.1l-2.1-2.1M196.8 107.7l-2.1-1.9M196.8 109.5l-2.1-2.1M196.8 111.1l-2.1-1.8M196.8 113l-2.1-2.1M196.8 114.8l-2.1-2.1M196.8 116.4l-2.1-1.8M196.8 100.8h14.3M196.8 104.2h14.3M196.8 107.7h14.3"/>
<path d="M196.8 111.1h14.3M196.8 114.8h14.3M210.9 102.4h-14.3M210.9 106.1h-14.3M210.9 109.5h-14.3M210.9 113h-14.3M210.9 116.4h-14.3M242.1 113h89.4M242.1 114.8h89.4M242.1 116.4h89.4M242.1 118.3h89.4M242.1 119.9h89.4"/>
<path d="M242.1 104.2h89.4M242.1 107.7h89.4M242.1 109.5h89.4M242.1 106.1h89.4M258 100.8h-16.2M60.6 125.1h26.4M86.8 127h-26.5M104.2 128.6h3.7M104.2 127h3.7M104.2 125.1h3.7M107.7 130.4h-3.7M107.7 128.6v2.1"/>
<path d="M107.7 127v1.9M107.7 125.1v2.2M142.6 121.7h68.5M142.6 127h68.5M142.6 128.6h68.5M142.6 130.4h68.5M142.6 123.6h68.5M142.6 132.3h68.5M142.6 133.9h68.5M242.1 121.7h89.4M116.4 154.8v-5.3M123.6 154.8h-7.4"/>
<path d="M224.6 147.9v-2.1M224.6 146h2.1M224.6 146v-1.8M226.5 146v-1.8M228.3 146v-1.8M229.9 144.5v1.8M229.9 146h-1.8M229.9 146v2.2M104.2 160.1v64.8M107.7 179.4v38.6M116.4 174.1v-19.6M119.9 165.4v19.5"/>
<path d="M123.6 179.4h-16.2M123.6 160.1h-19.6M123.6 174.1h-7.4M123.6 165.4h-4M111.1 198.4v17.8M116.4 193.4v-19.6M119.9 184.7v19.3M123.6 198.4h-12.7M123.6 193.4h-7.4M123.6 184.7h-4M334.7 198.4v9M50 210.9h119.1"/>
<path d="M50 217.8h57.9M107.7 217.8h61.4M111.1 215.9h-61.4M119.9 203.7v3.7M123.6 203.7h-4M149.8 207.2v-7.2M153.2 207.2h-3.7M161.9 207.2h7.2M165.4 203.7v-3.7M168.8 215.9h-57.9M168.8 203.7h-3.7M237.1 219.6h28"/>
<path d="M237.1 209h28M261.4 205.6v5.5M261.4 215.9v5.6M261.4 210.9v5.3M264.8 214.3h-28M264.8 203.7h-28M264.8 205.6h-3.7M264.8 215.9h-3.7M264.8 210.9h-3.7M287.6 219.6h40.5M287.6 214.3h14.3M287.6 209h12.4"/>
<path d="M287.6 203.7h2.1M289.5 203.7v-5.5M299.8 209h10.8M301.6 205.6h9M301.6 214.3v-9M301.6 214.3v19.3M305.1 207.2v28.3M310.4 207.2h-5.6M322.5 207.2h12.5M327.8 219.6v-10.8M327.8 209h-5.5M327.8 219.6v17.7"/>
<path d="M331.3 205.6h-9M50 224.6h54.5M50 228.3h119.1M104.2 224.6h64.9M161.9 231.8v9M167.2 235.2v5.6M168.8 231.8h-7.1M168.8 235.2h-1.8M261.4 224.6v4M261.4 221.2v3.7M264.8 224.6h-3.7M264.8 221.2h-3.7"/>
<path d="M287.6 224.6h43.9M299.8 237.1v-28.3M301.6 233.4h9M305.1 235.2v10.9M310.4 235.2h-5.6M310.4 237.1h-10.9M322.5 235.2h12.5M327.8 237.1h-5.5M331.3 224.6v-19.3M331.3 224.6v9M331.3 233.4h-9M334.7 235.2v-28.3"/>
</g>
<g fill="#f0f" stroke="#f0f" stroke-width=".26" stroke-dasharray=".3 .3 .3 .3 .3 .3 .3 .3">
<path d="M104.1 224.4h.1v.5l-.2-.1z" fill-rule="evenodd"/>
<path d="M299.5 208.8h.5v.2h-.5z" fill-rule="evenodd"/>
<path d="M261.2 210.4l.2-.1v.6l-.2-.1z" fill-rule="evenodd"/>
<path d="M261.2 224.4h.2v.5l-.2-.1z" fill-rule="evenodd"/>
<path d="M261.2 221l.2-.1v.6l-.2-.1z" fill-rule="evenodd"/>
<path d="M261.2 215.7l.2-.1v.6l-.2-.1z" fill-rule="evenodd"/>
<path d="M331.1 224.4h.2v.5l-.3-.1z" fill-rule="evenodd"/>
<path d="M304.8 235l.3-.1v.3h-.3z" fill-rule="evenodd"/>
<path d="M107.4 112.8l.5-.1v.3h-.5z" fill-rule="evenodd"/>
<path d="M107.4 86.6l.5-.1v.3h-.5z" fill-rule="evenodd"/>
<path d="M107.4 69.1h.5v.2h-.5z" fill-rule="evenodd"/>
<path d="M107.4 217.6l.5-.1v.3h-.5z" fill-rule="evenodd"/>
<path d="M116.2 173.9l.4-.1 .1 .3h-.5z" fill-rule="evenodd"/>
<circle cx="224.6" cy="146.1" r=".28"/>
<circle cx="229.9" cy="146.1" r=".28"/>
<circle cx="327.5" cy="219.4" r=".28"/>
<circle cx="334.7" cy="207.2" r=".28"/>
<circle cx="301.3" cy="214.1" r=".28"/>
<circle cx="224.6" cy="48.2" r=".28"/>
<circle cx="229.9" cy="48.2" r=".28"/>
<circle cx="111.1" cy="215.9" r=".28"/>
<circle cx="107.7" cy="128.6" r=".28"/>
<circle cx="107.7" cy="126.8" r=".28"/>
<circle cx="107.7" cy="125.2" r=".28"/>
<circle cx="107.7" cy="116.4" r=".28"/>
<circle cx="107.7" cy="114.6" r=".28"/>
<circle cx="107.7" cy="111.2" r=".28"/>
<circle cx="107.7" cy="102.4" r=".28"/>
<circle cx="107.7" cy="100.6" r=".28"/>
<circle cx="107.7" cy="99" r=".28"/>
<circle cx="107.7" cy="97.1" r=".28"/>
<circle cx="107.7" cy="88.4" r=".28"/>
<circle cx="107.7" cy="85" r=".28"/>
<circle cx="107.7" cy="83.1" r=".28"/>
<circle cx="107.7" cy="74.4" r=".28"/>
<circle cx="107.7" cy="70.9" r=".28"/>
<circle cx="107.7" cy="72.8" r=".28"/>
<circle cx="116.4" cy="154.8" r=".28"/>
<circle cx="119.8" cy="184.4" r=".28"/>
<circle cx="119.8" cy="203.8" r=".28"/>
</g>
<text font-size="2.6" x="296.3" y="257.2">Avnet Design Services - Applications Engineering</text>
<g font-size="2.4">
<text x="278.9" y="239.4">Do Not Populate</text>
<text x="301.6" y="261.9">Communication/Memory Module - PCMCIA, IrDA</text>
</g>
<g font-size="1.6">
<text x="198.4" y="27">3.3V</text>
<text x="219.6" y="27">+5V</text>
<text x="231.8" y="27">3.3V</text>
<text x="252.7" y="27">+5V</text>
<text x="106.1" y="61.9">3.3V</text>
<text x="90" y="70.9">3</text>
<text x="90" y="69.1">4</text>
<text x="100.3" y="70.9">6</text>
<text x="100.3" y="69.1">5</text>
<text x="224.4" y="68" transform="rotate(-90 224.4 68)">17</text>
<text x="226.2" y="68" transform="rotate(-90 226.2 68)">51</text>
<text x="228.1" y="68" transform="rotate(-90 228.1 68)">18</text>
<text x="229.7" y="68" transform="rotate(-90 229.7 68)">52</text>
<text x="90" y="74.3">1</text>
<text x="90" y="72.5">2</text>
<text x="100.3" y="74.3">8</text>
<text x="100.3" y="72.5">7</text>
<text x="213" y="72.5">29</text>
<text x="213" y="74.3">28</text>
<text x="213" y="75.9">27</text>
<text x="213" y="77.8">26</text>
<text x="238.4" y="72.5">30</text>
<text x="238.4" y="74.3">31</text>
<text x="238.4" y="75.9">32</text>
<text x="238.4" y="77.8">2</text>
<text x="90" y="83.1">4</text>
<text x="100.3" y="83.1">5</text>
<text x="213" y="79.6">25</text>
<text x="213" y="81.2">24</text>
<text x="213" y="83.1">23</text>
<text x="238.4" y="79.6">3</text>
<text x="238.4" y="81.2">4</text>
<text x="238.4" y="83.1">5</text>
<text x="90" y="88.4">1</text>
<text x="90" y="86.5">2</text>
<text x="90" y="84.7">3</text>
<text x="100.3" y="88.4">8</text>
<text x="100.3" y="86.5">7</text>
<text x="100.3" y="84.7">6</text>
<text x="213" y="84.7">22</text>
<text x="213" y="86.5">12</text>
<text x="213" y="88.4">11</text>
<text x="213.8" y="90">8</text>
<text x="238.4" y="84.7">6</text>
<text x="238.4" y="88.4">64</text>
<text x="238.4" y="90">65</text>
<text x="213" y="91.8">10</text>
<text x="213" y="93.4">21</text>
<text x="213" y="95.2">13</text>
<text x="238.4" y="91.8">66</text>
<text x="238.4" y="93.4">37</text>
<text x="238.4" y="95.2">38</text>
<text x="90" y="100.5">2</text>
<text x="90" y="98.7">3</text>
<text x="90" y="97.1">4</text>
<text x="100.3" y="100.5">7</text>
<text x="100.3" y="98.7">6</text>
<text x="100.3" y="97.1">5</text>
<text x="213" y="97.1">14</text>
<text x="213" y="98.7">20</text>
<text x="213" y="100.5">19</text>
<text x="238.4" y="97.1">39</text>
<text x="238.4" y="98.7">40</text>
<text x="238.4" y="100.5">41</text>
<text x="90" y="102.1">1</text>
<text x="100.3" y="102.1">8</text>
<text x="213" y="102.1">46</text>
<text x="213" y="104">47</text>
<text x="213" y="105.8">48</text>
<text x="213" y="107.4">49</text>
<text x="238.4" y="104">16</text>
<text x="238.4" y="105.8">33</text>
<text x="238.4" y="107.4">59</text>
<text x="90" y="112.7">3</text>
<text x="90" y="110.9">4</text>
<text x="100.3" y="112.7">6</text>
<text x="100.3" y="110.9">5</text>
<text x="213" y="109.3">50</text>
<text x="213" y="110.9">53</text>
<text x="213" y="112.7">54</text>
<text x="238.4" y="109.3">60</text>
<text x="238.4" y="112.7">62</text>
<text x="90" y="116.2">1</text>
<text x="90" y="114.6">2</text>
<text x="100.3" y="116.2">8</text>
<text x="100.3" y="114.6">7</text>
<text x="213" y="114.6">55</text>
<text x="213" y="116.2">56</text>
<text x="213.8" y="119.6">7</text>
<text x="238.4" y="114.6">63</text>
<text x="238.4" y="116.2">43</text>
<text x="238.4" y="118">57</text>
<text x="238.4" y="119.6">36</text>
<text x="90" y="124.9">4</text>
<text x="100.3" y="124.9">5</text>
<text x="213" y="121.4">42</text>
<text x="213" y="123.3">61</text>
<text x="238.4" y="121.4">67</text>
<text x="90" y="130.2">1</text>
<text x="90" y="128.3">2</text>
<text x="90" y="126.7">3</text>
<text x="100.3" y="130.2">8</text>
<text x="100.3" y="128.3">7</text>
<text x="100.3" y="126.7">6</text>
<text x="213" y="126.7">15</text>
<text x="213" y="130.2">44</text>
<text x="213.8" y="128.3">9</text>
<text x="213" y="132">45</text>
<text x="213" y="133.6">58</text>
<text x="224.4" y="142.6" transform="rotate(-90 224.4 142.6)">1</text>
<text x="226.2" y="142.6" transform="rotate(-90 226.2 142.6)">34</text>
<text x="228.1" y="142.6" transform="rotate(-90 228.1 142.6)">35</text>
<text x="229.7" y="142.6" transform="rotate(-90 229.7 142.6)">68</text>
<text x="114.8" y="147.4">3.3V</text>
<text x="126.5" y="154.5">3</text>
<text x="126.5" y="159.8">2</text>
<text x="126.5" y="165.1">1</text>
<text x="126.5" y="173.8">3</text>
<text x="126.5" y="179.1">2</text>
<text x="126.5" y="184.4">1</text>
<text x="126.5" y="193.1">3</text>
<text x="287.6" y="196.3">3.3V</text>
<text x="333.1" y="196.3">+5V</text>
<text x="126.5" y="198.2">2</text>
<text x="126.5" y="203.5">1</text>
<text x="147.9" y="198.2">3.3V</text>
<text x="163.5" y="198.2">3.3V</text>
<text x="172" y="203.5">1</text>
<text x="268" y="203.5">2</text>
<text x="283.6" y="203.5">14</text>
<text x="152.7" y="206.9">1</text>
<text x="161.4" y="206.9">2</text>
<text x="171.2" y="206.9">10</text>
<text x="268" y="208.8">5</text>
<text x="268" y="205.3">1</text>
<text x="283.6" y="208.8">3</text>
<text x="309.8" y="205.3">1</text>
<text x="309.8" y="206.9">2</text>
<text x="309.8" y="208.8">3</text>
<text x="322" y="208.8">4</text>
<text x="322" y="206.9">5</text>
<text x="322" y="205.3">6</text>
<text x="172" y="210.6">9</text>
<text x="172" y="215.6">4</text>
<text x="267.2" y="215.6">10</text>
<text x="268" y="214">9</text>
<text x="268" y="210.6">4</text>
<text x="283.6" y="214">6</text>
<text x="172" y="217.5">5</text>
<text x="172" y="220.9">6</text>
<text x="267.2" y="219.3">12</text>
<text x="267.2" y="220.9">13</text>
<text x="283.6" y="219.3">8</text>
<text x="172" y="224.4">3</text>
<text x="268" y="224.4">7</text>
<text x="283.6" y="224.4">11</text>
<text x="172" y="228.1">8</text>
<text x="172" y="231.5">2</text>
<text x="309.8" y="233.1">1</text>
<text x="322" y="233.1">6</text>
<text x="172" y="234.9">7</text>
<text x="309.8" y="234.9">2</text>
<text x="309.8" y="236.8">3</text>
<text x="322" y="236.8">4</text>
<text x="322" y="234.9">5</text>
<text x="294.5" y="259.3">Title</text>
<text x="294.5" y="264.6">Size</text>
<text x="294.5" y="269.6">Date:</text>
<text x="296.3" y="266.2">C</text>
<text x="301.6" y="264.6">Document Number</text>
<text x="301.6" y="266.2">H294-XLX-MBEXP-1101</text>
<text x="303.7" y="269.6">Monday, November 11, 2002</text>
<text x="329.4" y="269.6">Sheet</text>
<text x="338.1" y="269.6">7</text>
<text x="343.4" y="269.6">of</text>
<text x="348.7" y="269.6">11</text>
<text x="352.2" y="264.6">Rev</text>
<text x="354" y="266.2">B</text>
</g>
<g font-size="1.6" fill="#000080">
<text x="209.8" y="32.3">JP4</text>
<text x="243.2" y="32.3">JP5</text>
<text x="212.5" y="37.6">VCC</text>
<text x="245.8" y="37.6">VPP</text>
<text x="92.1" y="67.2">RP10</text>
<text x="210.9" y="67.2">P1</text>
<text x="92.1" y="77.5">RPACK_4,1K</text>
<text x="92.1" y="81.2">RP11</text>
<text x="92.1" y="95">RP12</text>
<text x="92.1" y="91.5">RPACK_4,1K</text>
<text x="92.1" y="105.6">RPACK_4,1K</text>
<text x="228.1" y="106.1" transform="rotate(-90 228.1 106.1)">PCMCIA_CONN</text>
<text x="92.1" y="109">RP13</text>
<text x="92.1" y="119.6">RPACK_4,1K</text>
<text x="92.1" y="123">RP14</text>
<text x="92.1" y="133.6">RPACK_4,1K</text>
<text x="130.4" y="152.1">JT11</text>
<text x="130.4" y="168.5">4.7K</text>
<text x="130.4" y="171.2">JT12</text>
<text x="130.4" y="187.6">4.7K</text>
<text x="130.4" y="190.5">JT13</text>
<text x="175.4" y="199.2">U14</text>
<text x="271.5" y="199.2">U15</text>
<text x="317.2" y="201.6">JS1</text>
<text x="130.4" y="206.9">4.7K</text>
<text x="153.2" y="205.1">R55</text>
<text x="158.5" y="205.1">2R7</text>
<text x="313.8" y="212.2">M-DIN_6-R</text>
<text x="320.7" y="227.8">JS2</text>
<text x="271.5" y="230.2">SN74CBTLV3125</text>
<text x="175.4" y="240.8">HSDL3600</text>
<text x="320.7" y="241.8">M-DIN_6-R</text>
</g>
<g font-size="1.6" fill="#f00">
<text x="127" y="57.7">BPCCD[0:31]</text>
<text x="144.5" y="56.6">BPCCD[0:31]</text>
<text x="127.3" y="64.6">BPCCA[0:31]</text>
<text x="144.5" y="63.8">BPCCA[0:31]</text>
<text x="49.7" y="69.8">PCC_CD2#</text>
<text x="51.6" y="71.4">PCC_WP</text>
<text x="49.7" y="73.3">PCC_BVD1</text>
<text x="49.7" y="75.1">PCC_BVD2</text>
<text x="200.3" y="72.5">BPCCA0</text>
<text x="200.3" y="74.1">BPCCA1</text>
<text x="200.3" y="75.9">BPCCA2</text>
<text x="200.3" y="77.5">BPCCA3</text>
<text x="245.8" y="72.5">BPCCD0</text>
<text x="245.8" y="74.1">BPCCD1</text>
<text x="245.8" y="75.9">BPCCD2</text>
<text x="245.8" y="77.5">BPCCD3</text>
<text x="49.7" y="83.9">PCC_REG#</text>
<text x="200.3" y="79.4">BPCCA4</text>
<text x="200.3" y="81.2">BPCCA5</text>
<text x="200.3" y="82.8">BPCCA6</text>
<text x="245.8" y="79.4">BPCCD4</text>
<text x="245.8" y="81.2">BPCCD5</text>
<text x="245.8" y="82.8">BPCCD6</text>
<text x="47.1" y="85.5">PCC_INPACK#</text>
<text x="48.9" y="87.3">PCC_WAIT#</text>
<text x="54.2" y="88.9">RST#</text>
<text x="200.3" y="84.7">BPCCA7</text>
<text x="200.3" y="86.3">BPCCA8</text>
<text x="200.3" y="88.1">BPCCA9</text>
<text x="200.3" y="90">BPCCA10</text>
<text x="245.8" y="84.7">BPCCD7</text>
<text x="245.8" y="88.1">BPCCD8</text>
<text x="245.8" y="90">BPCCD9</text>
<text x="200.3" y="91.5">BPCCA11</text>
<text x="200.3" y="93.4">BPCCA12</text>
<text x="200.3" y="95">BPCCA13</text>
<text x="245.8" y="91.5">BPCCD10</text>
<text x="245.8" y="93.4">BPCCD11</text>
<text x="245.8" y="95">BPCCD12</text>
<text x="46.3" y="99.5">PCC_RDY_BSY</text>
<text x="51.1" y="97.6">PCC_VS2</text>
<text x="55" y="101.3">WE#</text>
<text x="200.3" y="96.8">BPCCA14</text>
<text x="200.3" y="98.7">BPCCA15</text>
<text x="200.3" y="100.3">BPCCA16</text>
<text x="245.8" y="96.8">BPCCD13</text>
<text x="245.8" y="98.7">BPCCD14</text>
<text x="245.8" y="100.3">BPCCD15</text>
<text x="55" y="102.9">RAS</text>
<text x="200.3" y="102.1">BPCCA17</text>
<text x="200.3" y="103.7">BPCCA18</text>
<text x="200.3" y="105.6">BPCCA19</text>
<text x="200.3" y="107.4">BPCCA20</text>
<text x="333.4" y="104.8">PCC_RDY_BSY</text>
<text x="333.4" y="106.4">PCC_WP</text>
<text x="55" y="111.7">CAS</text>
<text x="55.3" y="113.5">OE#</text>
<text x="200.3" y="109">BPCCA21</text>
<text x="200.3" y="110.9">BPCCA22</text>
<text x="200.3" y="112.4">BPCCA23</text>
<text x="333.4" y="108.2">PCC_WAIT#</text>
<text x="333.4" y="110.1">PCC_INPACK#</text>
<text x="333.4" y="113.5">PCC_BVD2</text>
<text x="50" y="116.9">PCC_CE2#</text>
<text x="51.1" y="115.1">PCC_VS1</text>
<text x="200.3" y="114.3">BPCCA24</text>
<text x="200.3" y="116.2">BPCCA25</text>
<text x="333.4" y="115.1">PCC_BVD1</text>
<text x="333.4" y="116.9">PCC_VS1</text>
<text x="333.4" y="118.8">PCC_VS2</text>
<text x="50" y="125.7">PCC_CE1#</text>
<text x="131.8" y="123.8">PCC_REG#</text>
<text x="132.3" y="120.4">PCC_CE1#</text>
<text x="132.3" y="122.2">PCC_CE2#</text>
<text x="333.4" y="120.4">PCC_CD1#</text>
<text x="333.4" y="122.2">PCC_CD2#</text>
<text x="49.7" y="127.5">PCC_CD1#</text>
<text x="137.1" y="127.5">WE#</text>
<text x="137.1" y="131">CAS</text>
<text x="137.3" y="129.1">OE#</text>
<text x="136.3" y="134.4">RST#</text>
<text x="137.1" y="132.6">RAS</text>
<text x="228.6" y="204.3">KBDATA</text>
<text x="229.7" y="209.5">KBCLK</text>
<text x="40" y="211.1">IRDA_TXD</text>
<text x="228.3" y="214.8">MSDATA</text>
<text x="39.7" y="216.4">IRDA_MD0</text>
<text x="39.7" y="218.3">IRDA_MD1</text>
<text x="229.4" y="219.9">MSCLK</text>
<text x="36.5" y="225.2">IRDA_FIR_SEL</text>
<text x="39.7" y="228.6">IRDA_RXD</text>
</g>
<g font-size="1.6" fill="#004080">
<text x="216.7" y="73.6">A0</text>
<text x="216.7" y="75.4">A1</text>
<text x="216.7" y="77">A2</text>
<text x="225.4" y="75.1" transform="rotate(-90 225.4 75.1)">VCC1</text>
<text x="227.3" y="75.1" transform="rotate(-90 227.3 75.1)">VCC2</text>
<text x="229.1" y="75.1" transform="rotate(-90 229.1 75.1)">VPP1</text>
<text x="230.7" y="75.1" transform="rotate(-90 230.7 75.1)">VPP2</text>
<text x="234.4" y="73.6">D0</text>
<text x="234.4" y="75.4">D1</text>
<text x="234.4" y="77">D2</text>
<text x="216.7" y="78.8">A3</text>
<text x="216.7" y="80.7">A4</text>
<text x="216.7" y="82.3">A5</text>
<text x="234.4" y="78.8">D3</text>
<text x="234.4" y="80.7">D4</text>
<text x="234.4" y="82.3">D5</text>
<text x="216.7" y="84.1">A6</text>
<text x="216.7" y="85.7">A7</text>
<text x="216.7" y="87.6">A8</text>
<text x="216.7" y="89.4">A9</text>
<text x="234.4" y="84.1">D6</text>
<text x="234.4" y="85.7">D7</text>
<text x="234.4" y="89.4">D8</text>
<text x="216.7" y="91">A10</text>
<text x="216.7" y="92.9">A11</text>
<text x="216.7" y="94.5">A12</text>
<text x="233.6" y="92.9">D10</text>
<text x="233.6" y="94.5">D11</text>
<text x="234.4" y="91">D9</text>
<text x="216.7" y="96.3">A13</text>
<text x="216.7" y="98.2">A14</text>
<text x="216.7" y="99.7">A15</text>
<text x="216.7" y="101.6">A16</text>
<text x="233.6" y="96.3">D12</text>
<text x="233.6" y="98.2">D13</text>
<text x="233.6" y="99.7">D14</text>
<text x="233.6" y="101.6">D15</text>
<text x="216.7" y="103.2">A17</text>
<text x="216.7" y="105">A18</text>
<text x="216.7" y="106.9">A19</text>
<text x="229.4" y="105">RDY/BSY</text>
<text x="233.6" y="106.9">WP</text>
<text x="216.7" y="108.5">A20</text>
<text x="216.7" y="110.3">A21</text>
<text x="216.7" y="111.9">A22</text>
<text x="216.7" y="113.8">A23</text>
<text x="230.5" y="110.3">INPACK</text>
<text x="232" y="108.5">WAIT</text>
<text x="232.3" y="113.8">BVD2</text>
<text x="216.7" y="115.6">A24</text>
<text x="216.7" y="117.2">A25</text>
<text x="232.3" y="115.6">BVD1</text>
<text x="233.4" y="117.2">VS1</text>
<text x="233.4" y="119.1">VS2</text>
<text x="216.7" y="120.7">CE1</text>
<text x="216.7" y="122.5">CE2</text>
<text x="216.7" y="124.4">REG</text>
<text x="233.4" y="120.7">CD1</text>
<text x="233.4" y="122.5">CD2</text>
<text x="216.7" y="127.8">WE/PGM</text>
<text x="216.7" y="129.4">OE</text>
<text x="216.7" y="131.2">IORD</text>
<text x="216.7" y="133.1">IOWR</text>
<text x="216.7" y="134.7">RESET</text>
<text x="225.4" y="138.4" transform="rotate(-90 225.4 138.4)">GND</text>
<text x="227.3" y="138.4" transform="rotate(-90 227.3 138.4)">GND</text>
<text x="229.1" y="138.4" transform="rotate(-90 229.1 138.4)">GND</text>
<text x="230.7" y="138.4" transform="rotate(-90 230.7 138.4)">GND</text>
<text x="129.4" y="155.6">A</text>
<text x="129.4" y="160.9">Com</text>
<text x="129.4" y="166.2">B</text>
<text x="129.4" y="174.9">A</text>
<text x="129.4" y="180.2">Com</text>
<text x="129.4" y="185.5">B</text>
<text x="129.4" y="194.2">A</text>
<text x="129.4" y="199.2">Com</text>
<text x="129.4" y="204.5">B</text>
<text x="174.9" y="208">LEDA</text>
<text x="174.9" y="204.5">VCC</text>
<text x="270.9" y="204.5">1A</text>
<text x="270.9" y="209.8">2A</text>
<text x="270.9" y="206.4">1OE</text>
<text x="278.3" y="204.5">VCC</text>
<text x="279.7" y="209.8">1B</text>
<text x="174.9" y="211.7">TXD</text>
<text x="270.9" y="211.7">2OE</text>
<text x="270.9" y="215.1">3A</text>
<text x="279.7" y="215.1">2B</text>
<text x="174.9" y="216.7">MD0</text>
<text x="174.9" y="218.5">MD1</text>
<text x="174.9" y="222">NC</text>
<text x="270.9" y="216.7">3OE</text>
<text x="270.9" y="222">4OE</text>
<text x="270.9" y="220.4">4A</text>
<text x="279.7" y="220.4">3B</text>
<text x="174.9" y="225.4">FIR_SEL</text>
<text x="270.9" y="225.4">GND</text>
<text x="279.7" y="225.4">4B</text>
<text x="174.9" y="229.1">RXD</text>
<text x="174.9" y="232.6">AGND</text>
<text x="174.9" y="236">GND</text>
</g>
<g font-size="1.2">
<text x="43.1" y="7.9">5</text>
<text x="113" y="7.9">4</text>
<text x="182.8" y="7.9">3</text>
<text x="252.7" y="7.9">2</text>
<text x="322.5" y="7.9">1</text>
<text x="6.9" y="41.8">D</text>
<text x="358" y="41.8">D</text>
<text x="6.9" y="107.2">C</text>
<text x="358" y="107.2">C</text>
<text x="6.9" y="172.8">B</text>
<text x="358" y="172.8">B</text>
<text x="6.9" y="238.1">A</text>
<text x="358" y="238.1">A</text>
<text x="43.1" y="271.7">5</text>
<text x="113" y="271.7">4</text>
<text x="182.8" y="271.7">3</text>
<text x="252.7" y="271.7">2</text>
<text x="322.5" y="271.7">1</text>
</g>
</svg>
